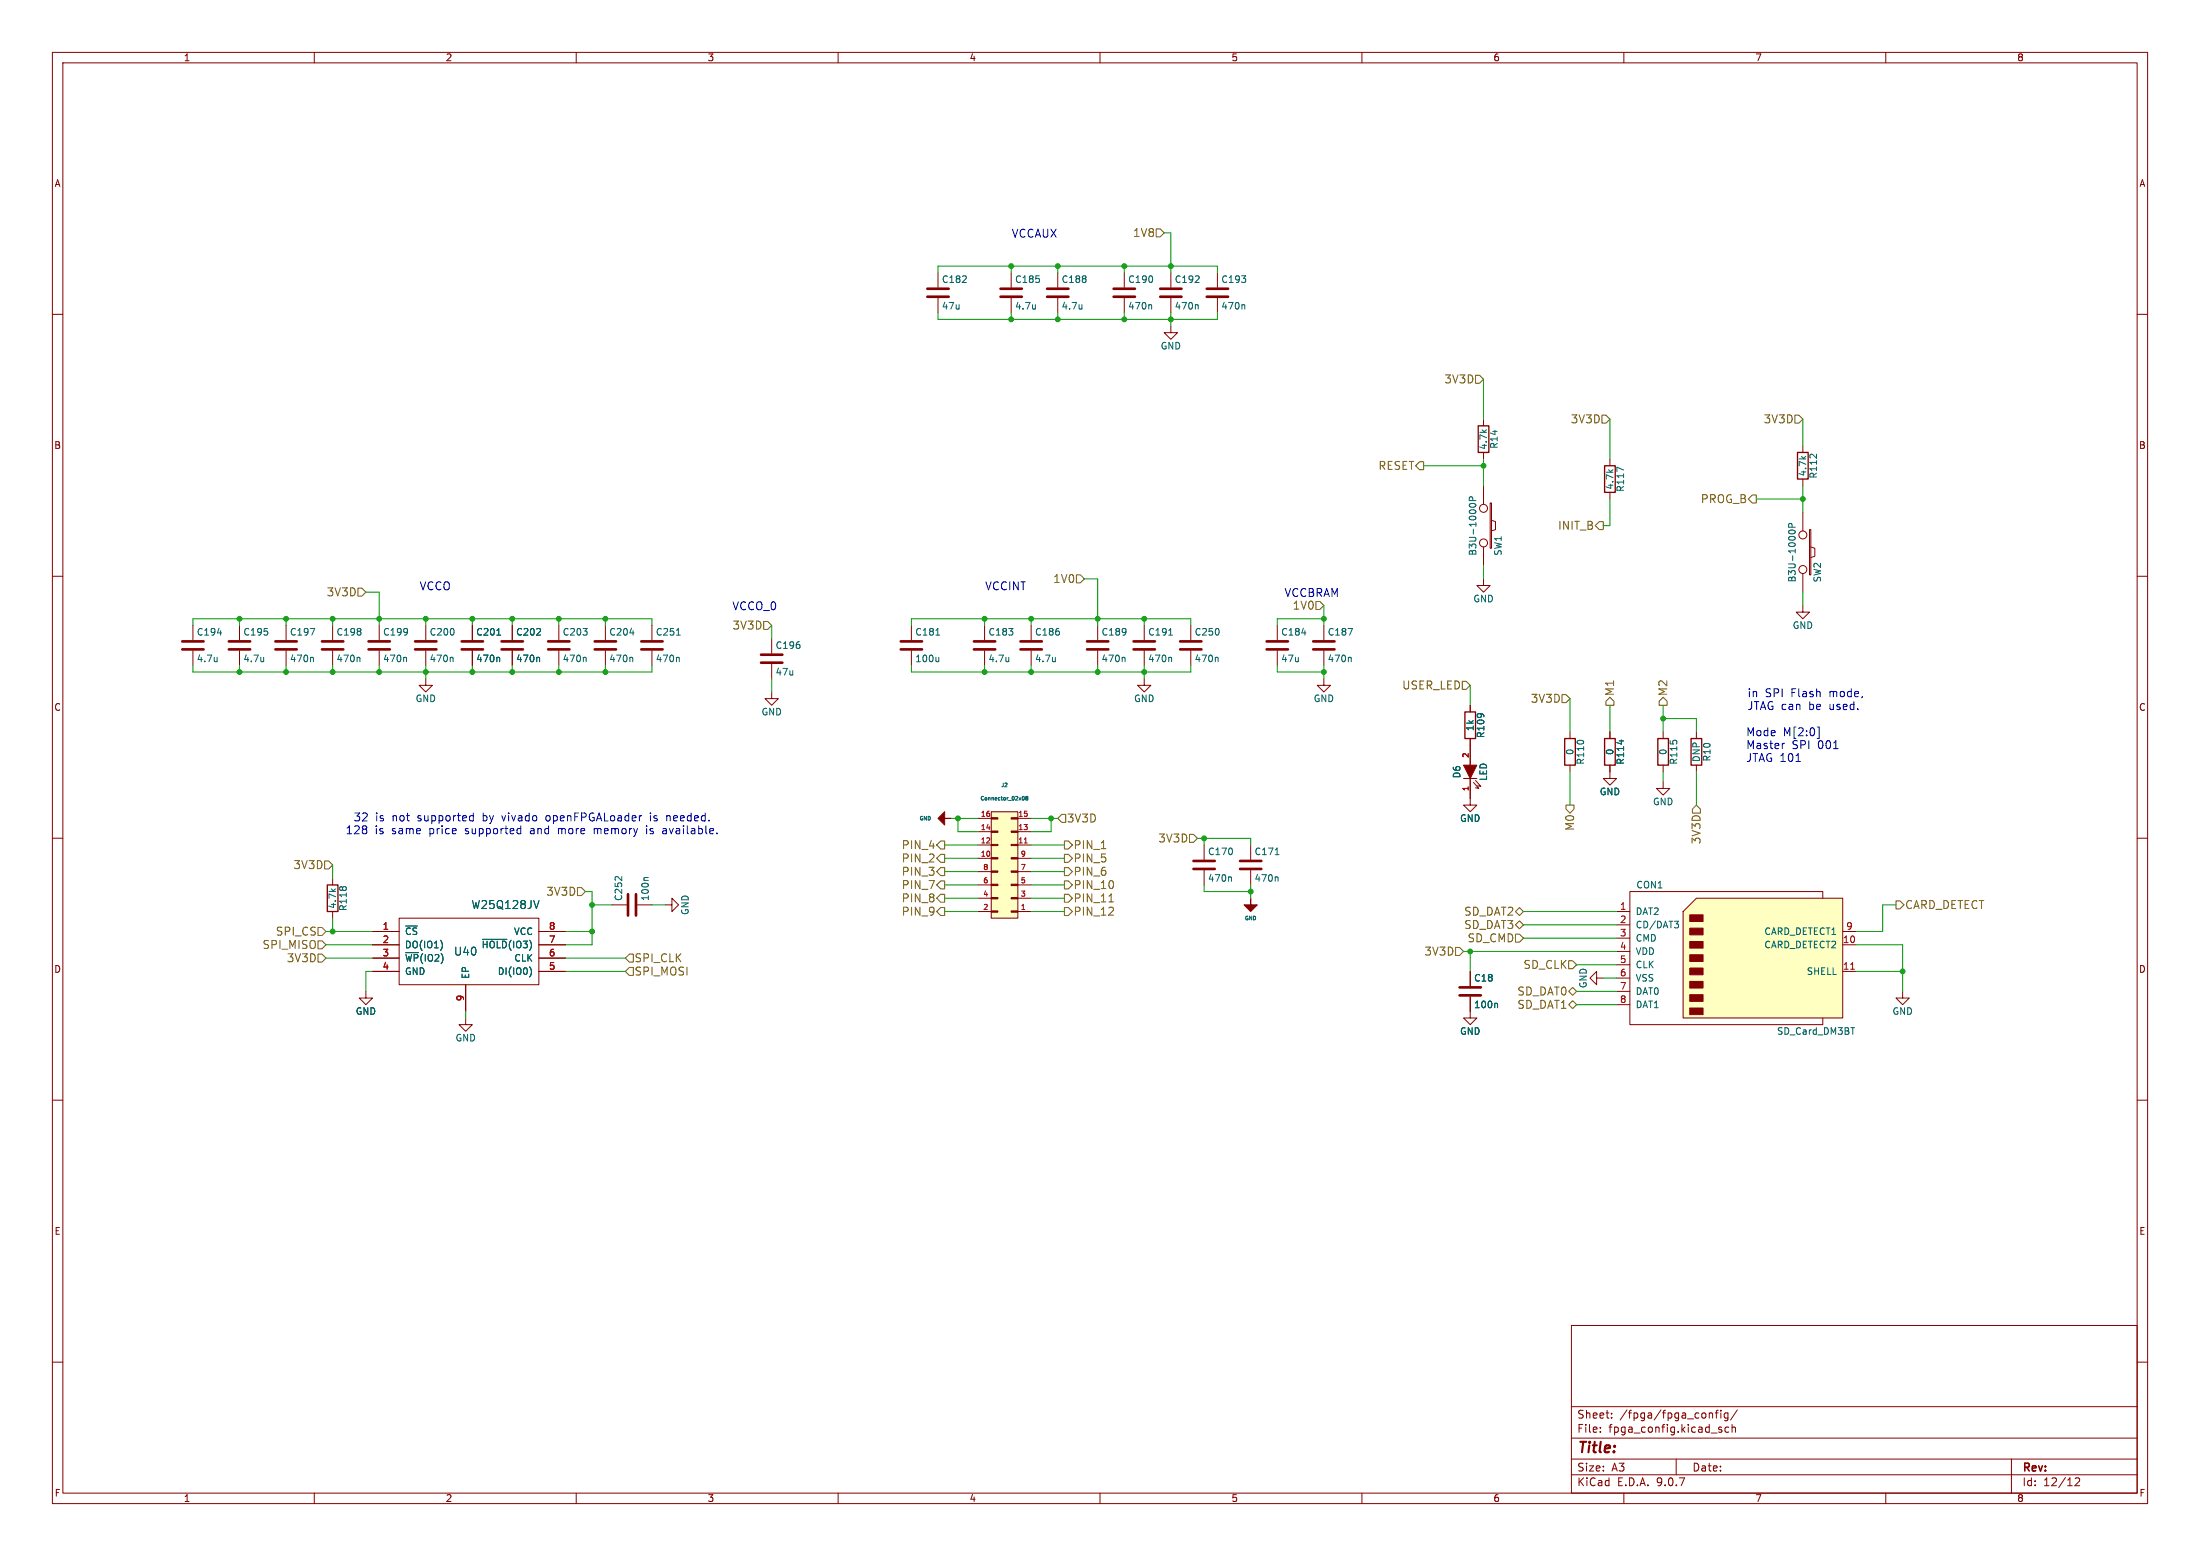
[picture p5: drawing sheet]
<svg xmlns="http://www.w3.org/2000/svg" width="420mm" height="297mm" viewBox="0 0 420 297" stroke-linecap="round" stroke-linejoin="round" font-family="sans-serif">
<g fill="none" stroke="#840000" stroke-width=".19">
<path d="M10 10h400v277h-400zM12 12h396v273h-396zM60 10v2M110 10v2M160 10v2M210 10v2M260 10v2M310 10v2M360 10v2M201.9 52.1v2.8M201.9 56.9v2.8M214.6 52.1v2.8"/>
<path d="M214.6 56.9v2.8M223.5 52.1v2.8M223.5 56.9v2.8M232.4 52.1v2.8M232.4 56.9v2.8M10 60h2M223.5 62.2v1.3h1.3l-1.3 1.3-1.3-1.3h1.3M408 60h2M10 110h2M72.4 119.4v2.8M81.3 119.4v2.8M90.2 119.4v2.8"/>
<path d="M97.8 119.4v2.8M106.7 119.4v2.8M243.8 119.4v2.8M252.7 119.4v2.8M408 110h2M72.4 124.2v2.8M81.3 129.5v1.3h1.2l-1.2 1.3-1.3-1.3h1.3M81.3 124.2v2.8M90.2 124.2v2.8M97.8 124.2v2.8M106.7 124.2v2.8M243.8 124.2v2.8"/>
<path d="M252.7 129.5v1.3h1.3l-1.3 1.3-1.2-1.3h1.2M252.7 124.2v2.8M299.7 139.7v1.3M10 160h2M279.4 148.6h2.5M280.7 148.6v5.1h1.2l-1.2 1.2-1.3-1.2h1.3M280.7 142.2v3.9M281.3 149.4l1 1.1-.6-.1M281.7 149l1 1.1-.6-.1M299.7 146.1v1.2M408 160h2M238.8 161.3v2.8"/>
<path d="M238.8 166.1v2.8M10 210h2M408 210h2M300 253h108v32h-108zM10 260h2M300 278.5h108M300 274.5h108M300 268.5h108M305.5 273.2v.2M305.5 272.5v.1M307.7 270.5v.2M307.7 269.8v.1"/>
<path d="M320 278.5v3M326.5 269.7l.4 .1v.1v.8M327.4 269.7h.6M328 269.2l-.3 .2v1.3M328.3 272.9l.4 .1v.2l-.2 .2h-.3M328.3 272.4l.4 .1M328.5 269.2v.1M328.5 269.7v1M329.9 269.7v1.2l-.3 .3-.4-.1M329.9 269.8l-.5-.1-.2 .3 .1 .6h.6M330 272.5l-.4-.1-.3 .3 .1 .6h.6M330.7 272.5l.2-.1 .3 .1 .1 .9"/>
<path d="M330.7 271.9v1.5M331.7 269.1l-1.3 1.9M384 278.5v6.5M408 260h2M60 285v2M110 285v2M160 285v2M210 285v2M260 285v2M300 281.5h108M310 285v2M360 285v2"/>
<path d="M396.2 282.2l.5-.1 .2 .1 .1 .3-.9 1.1h.9"/>
</g>
<g fill="none" stroke="#840000" stroke-width=".51">
<path d="M199.9 55.1h4.1M199.9 56.6h4.1M212.6 55.1h4.1M212.6 56.6h4.1M221.5 55.1h4.1M221.5 56.6h4.1M230.4 55.1h4M230.4 56.6h4M70.4 122.4h4M70.4 124h4M79.2 122.4h4.1M79.2 124h4.1"/>
<path d="M88.1 122.4h4.1M88.1 124h4.1M95.8 122.4h4M95.8 124h4M104.6 122.4h4.1M104.6 124h4.1M241.8 122.4h4.1M241.8 124h4.1M250.7 122.4h4.1M250.7 124h4.1M236.7 164.3h4.1M236.7 165.9h4.1"/>
</g>
<g fill="none" stroke="#006464" stroke-width=".19">
<path d="M206.5 58.2v.8M206.5 58.9h.1M219.7 58.2l.2 .1v.7M228.6 58.2l.1 .1v.7M237.4 58.2l.2 .1v.7M257.3 120h.9l-.6 1.2M77.4 125.5l.2 .1v.7M86.3 125.5l.2 .1v.7M94.8 121.2h.8M95.2 125.5l.2 .1v.7M102.8 125.5l.2 .1v.7M111.7 125.5l.2 .1v.7"/>
<path d="M248.5 120.8h.8M257.8 125.5l.2 .1v.7M243.4 163.1h.8M243.8 167.4l.2 .2v.6"/>
</g>
<g fill="#840000" stroke="#840000" stroke-width=".19">
<path d="M238.8 171.5v1.2h1.2l-1.2 1.3-1.3-1.3h1.3z"/>
<path d="M279.4 146.1h2.5l-1.2 2.5z"/>
<path d="M180.3 154.9v1.3h1.3h-1.3v1.3l-1.2-1.3z"/>
</g>
<path d="M298.7 141h2v5.1h-2z" fill="none" stroke="#840000" stroke-width=".25"/>
<path d="M189.2 154.9h5.1v20.4h-5.1z" fill="#ffffc2"/>
<g fill="none" stroke="#840000" stroke-width=".19">
<path d="M283.2 92.7v3.6M284.5 96h.2v8.6h-.2zM284.7 99.3l.8 .3v1.5l-.8 .2M188 119.4v2.8M283.2 104.4v3.6M188 124.2v2.8M186.7 158.8h3M186.7 156.2h3M189.2 154.9h5.1v20.4h-5.1zM193.9 158.8h2.9M193.9 156.2h2.9M307.3 147.3v1.3h1.3l-1.3 1.3-1.2-1.3h1.2"/>
<path d="M317.5 149.2v1.3h1.3l-1.3 1.3-1.3-1.3h1.3M63.5 167.6v1.3M63.5 174v1.3M71.1 177.8h5.1M76.2 175.3h26.7v12.7h-26.7zM102.9 177.8h5M116.8 172.7h2.8M121.7 172.7h2.8M186.7 174h3M186.7 171.5h3M186.7 168.9h3M186.7 166.4h3"/>
<path d="M186.7 163.8h3M186.7 161.3h3M193.9 174h2.9M193.9 171.5h2.9M193.9 168.9h2.9M193.9 166.4h2.9M193.9 163.8h2.9M193.9 161.3h2.9M69.8 189.2v1.3h1.3l-1.3 1.3-1.2-1.3h1.2M71.1 180.3h5.1M71.1 182.9h5.1M71.1 185.4h5.1"/>
<path d="M88.9 194.3v1.3h1.3l-1.3 1.3-1.3-1.3h1.3M88.9 188v5M102.9 180.3h5M102.9 182.9h5M102.9 185.4h5M363.2 189.2v1.3h1.3l-1.3 1.3-1.3-1.3h1.3"/>
<circle cx="283.2" cy="97" r=".76"/>
<circle cx="283.2" cy="103.6" r=".76"/>
</g>
<g fill="#840000" stroke="#840000" stroke-width=".19">
<path d="M193 173.9h1.3v.2h-1.3z"/>
<path d="M193 171.3h1.3v.3h-1.3z"/>
<path d="M193 168.8h1.3v.2h-1.3z"/>
<path d="M193 166.2h1.3v.3h-1.3z"/>
<path d="M193 163.7h1.3v.3h-1.3z"/>
<path d="M193 161.2h1.3v.2h-1.3z"/>
<path d="M193 158.6h1.3v.3h-1.3z"/>
<path d="M193 156.1h1.3v.2h-1.3z"/>
<path d="M189.2 173.9h1.3v.2h-1.3z"/>
<path d="M189.2 171.3h1.3v.3h-1.3z"/>
<path d="M189.2 168.8h1.3v.2h-1.3z"/>
<path d="M189.2 166.2h1.3v.3h-1.3z"/>
<path d="M189.2 163.7h1.3v.3h-1.3z"/>
<path d="M189.2 161.2h1.3v.2h-1.3z"/>
<path d="M189.2 158.6h1.3v.3h-1.3z"/>
<path d="M189.2 156.1h1.3v.2h-1.3z"/>
</g>
<path d="M195.5 160.9h.6" fill="none" stroke="#a90000" stroke-width=".19"/>
<g fill="none" stroke="#006464" stroke-width=".19">
<path d="M280.5 96.5a.68 .68 0 0 1 .6-.4 .68 .68 0 0 1 .7 .4M281.2 95.6l-.1-.7-.2-.1-.3 .1-.1 .7h1.3M192.6 125.5v.8M192.6 126.2h-.1M195.9 152.1l.1 .2M195.9 152.7h.1M195.9 152v.1M195.9 152l.3 .1-.1 .2M196 152.3l-.1 .4M196 152.3h.1M196.1 152.3l.1 .4h-.3M92.1 179.3h4.7"/>
<path d="M102.9 171.9l-.5 1.5M123.8 167.5h-.7l-.2 .2M84.4 180v.9M101.1 184.6a1.49 1.49 0 0 1 0 1.8"/>
</g>
<path d="M185.9 122.4h4.1M185.9 124h4.1M119.9 170.7v4.1M121.4 170.7v4.1" fill="none" stroke="#840000" stroke-width=".51"/>
<path d="M62.5 168.9h2v5.1h-2z" fill="none" stroke="#840000" stroke-width=".25"/>
<path d="M321.3 174l2.5-2.5h28v22.8h-30.5z" fill="#ffffc2"/>
<g fill="none" stroke="#840000" stroke-width=".19">
<path d="M179.1 52.1v2.8M179.1 56.9v2.8M193 52.1v2.8M193 56.9v2.8M283.2 80v1.3M283.2 86.4v1.2M307.3 87.6v1.3M307.3 94v1.3M344.2 85.1v1.3M344.2 91.4v1.3M344.2 97.8v3.5M36.8 119.4v2.8"/>
<path d="M45.7 119.4v2.8M54.6 119.4v2.8M63.5 119.4v2.8M90.2 119.4v2.8M97.8 119.4v2.8M115.6 119.4v2.8M124.5 119.4v2.8M174 119.4v2.8M196.8 119.4v2.8M209.5 119.4v2.8M218.4 119.4v2.8M227.3 119.4v2.8"/>
<path d="M283.2 110.5v1.3h1.3l-1.3 1.2-1.3-1.2h1.3M344.2 115.6v1.2h1.2l-1.2 1.3-1.3-1.3h1.3M344.2 109.5v3.5M345.4 101.1h.3v8.6h-.3zM345.7 104.4l.8 .2v1.6l-.8 .2M36.8 124.2v2.8M45.7 124.2v2.8M54.6 124.2v2.8M63.5 124.2v2.8M90.2 124.2v2.8M97.8 124.2v2.8M115.6 124.2v2.8"/>
<path d="M124.5 124.2v2.8M147.3 132.1v1.3h1.3l-1.3 1.2-1.3-1.2h1.3M147.3 121.9v2.8M147.3 126.7v2.8M174 124.2v2.8M196.8 124.2v2.8M209.5 124.2v2.8M218.4 129.5v1.3h1.3l-1.3 1.3-1.2-1.3h1.2M218.4 124.2v2.8M227.3 124.2v2.8M280.7 134.6v1.3M307.3 139.7v1.3"/>
<path d="M317.5 139.7v1.3M323.8 139.7v1.3M280.7 141v5.1M280.7 148.6v3.8M307.3 146.1v1.2M317.5 146.1v1.2M323.8 146.1v1.2M71.1 177.8h5.1M102.9 177.8h5M127 172.7h1.3v-1.2l1.2 1.2-1.2 1.3v-1.3M229.9 161.3v2.8M229.9 166.1v2.8"/>
<path d="M308.6 174h2.5M308.6 176.5h2.5M308.6 179.1h2.5M321.3 174l2.5-2.5h28v22.8h-30.5zM348 171.5v-1.3h-36.9v25.4h36.9v-1.3M351.8 177.8h2.5M71.1 180.3h5.1M71.1 185.4h5.1M71.1 182.9h5.1M88.9 188v5M102.9 180.3h5M102.9 185.4h5"/>
<path d="M102.9 182.9h5M280.7 190.2v4.1h1.2l-1.2 1.3-1.3-1.3h1.3M280.7 185.4v2.8M304.8 186.7v-1.3l-1.3 1.3 1.3 1.3v-1.3h1.3M308.6 181.6h2.5M308.6 184.2h2.5M308.6 186.7h2.5M308.6 189.2h2.5M308.6 191.8h2.5M351.8 180.3h2.5M351.8 185.4h2.5"/>
<circle cx="344.2" cy="102.1" r=".76"/>
<circle cx="344.2" cy="108.7" r=".76"/>
</g>
<g fill="#840000" stroke="#840000" stroke-width=".19">
<path d="M322.6 174.6h2.5v1.3h-2.5z"/>
<path d="M322.6 177.2h2.5v1.2h-2.5z"/>
<path d="M322.6 179.7h2.5v1.3h-2.5z"/>
<path d="M322.6 182.2h2.5v1.3h-2.5z"/>
<path d="M322.6 184.8h2.5v1.3h-2.5z"/>
<path d="M322.6 187.3h2.5v1.3h-2.5z"/>
<path d="M322.6 189.9h2.5v1.2h-2.5z"/>
<path d="M322.6 192.4h2.5v1.3h-2.5z"/>
</g>
<g fill="none" stroke="#006464" stroke-width=".19">
<path d="M197.7 58.2v.8M197.7 58.9h-.1M310 89.7l-1.3-.5v.8M59.2 120h.9l-.6 1.2M341.4 101.6a.68 .68 0 0 1 .7-.4 .68 .68 0 0 1 .6 .4M342.1 100.6v-.6l-.2-.1-.3 .1-.2 .6h1.3M41.4 125.5v.8M41.4 126.2h.1M41.5 120.8h.8M50.3 125.5v.8M50.3 126.2h.1M59.6 125.5l.2 .1v.7"/>
<path d="M68.5 125.5l.2 .1v.7M94.8 121.2h.8M95.2 125.5l.2 .1v.7M102.8 125.5l.2 .1v.7M120.2 120.8h.8M120.6 125.5l.2 .1v.7M129.1 121.2h.8M129.5 125.5l.2 .1v.7M178.7 121.2h.7M179.2 125.5v.8M179.2 126.2l-.2 .1M201.5 125.5v.8"/>
<path d="M201.5 126.2h-.1M214.6 125.5l.2 .1v.7M223.1 121.2h.7M223.5 125.5l.2 .1v.7M232.4 125.5l.2 .1v.7M309.5 141.2v.8M92.1 179.3h4.7M102.9 171.9l-.5 1.5M234.9 167.4l.2 .2v.6M319.6 175.8h.8l-.4 .5M320.2 176.3l.2 .3v.3l-.2 .2M84.4 180v.9"/>
<path d="M101.1 184.6a1.49 1.49 0 0 1 0 1.8M285.7 191.5l.2 .2v.6M353.3 196.2h.8"/>
</g>
<path d="M353.3 185h.7" fill="none" stroke="#a90000" stroke-width=".19"/>
<g fill="none" stroke="#840000" stroke-width=".51">
<path d="M177 55.1h4.1M177 56.6h4.1M191 55.1h4.1M191 56.6h4.1M34.8 122.4h4.1M34.8 124h4.1M43.7 122.4h4.1M43.7 124h4.1M52.6 122.4h4M52.6 124h4M61.5 122.4h4M61.5 124h4"/>
<path d="M113.5 122.4h4.1M113.5 124h4.1M122.4 122.4h4.1M122.4 124h4.1M145.3 125h4.1M145.3 126.5h4.1M172 122.4h4M172 124h4M194.8 122.4h4.1M194.8 124h4.1M207.5 122.4h4.1M207.5 124h4.1"/>
<path d="M216.4 122.4h4.1M216.4 124h4.1M225.3 122.4h4.1M225.3 124h4.1M227.8 164.3h4.1M227.8 165.9h4.1M278.6 188.5h4.1M278.6 190h4.1"/>
</g>
<path d="M282.2 81.3h2v5.1h-2zM306.3 88.9h2.1v5.1h-2.1zM343.2 86.4h2v5h-2zM279.7 135.9h2v5.1h-2zM306.3 141h2.1v5.1h-2.1zM316.5 141h2v5.1h-2zM322.8 141h2.1v5.1h-2.1z" fill="none" stroke="#840000" stroke-width=".25"/>
<g fill="none" stroke="#725600" stroke-width=".19">
<path d="M220.7 43.7h.8l.7 .8-.7 .7h-.8zM281.7 71.6h.7l.8 .8-.8 .8h-.7zM305.8 79.2h.8l.7 .8-.7 .8h-.8zM342.6 79.2h.8l.8 .8-.8 .8h-.8zM270.3 88.9l.7-.8h.8v1.6h-.8zM305.3 99.6h.8v1.5h-.8l-.8-.8zM333.8 95.3l.7-.8h.8v1.5h-.8zM68.3 112.3h.8l.7 .7-.7 .8h-.8zM145.8 118.6h.8l.7 .8-.7 .7h-.8zM205.5 109.7h.7l.8 .8-.8 .8h-.7zM251.2 114.8h.8l.7 .8-.7 .7h-.8zM279.1 130h.8l.8 .8-.8 .8h-.8z"/>
<path d="M298.2 132.6h.8l.7 .8-.7 .7h-.8zM307.3 133.1l.8 .8v.7h-1.5v-.7zM317.5 133.1l.8 .8v.7h-1.6v-.7zM202.7 155.4h.8v1.6h-.8l-.8-.8zM227.1 159.3h.7l.8 .7-.8 .8h-.7zM299 153.7h1.5v.7l-.8 .8-.7-.8zM323.8 153.7l.8 .7v.8h-1.5v-.8zM60.7 179.6h.8l.7 .7-.7 .8h-.8zM60.7 177h.8l.7 .8-.7 .8h-.8zM62 164.3h.7l.8 .8-.8 .8h-.7zM110.2 169.4h.8l.8 .8-.8 .7h-.8zM178.8 161.3l.8-.8h.7v1.6h-.7z"/>
<path d="M179.6 173.2h.7v1.6h-.7l-.8-.8zM179.6 165.6h.7v1.5h-.7l-.8-.7zM179.6 163.1h.7v1.5h-.7l-.8-.8zM179.6 168.1h.7v1.6h-.7l-.8-.8zM179.6 170.7h.7v1.5h-.7l-.8-.7zM203.2 160.5h.8l.7 .8-.7 .8h-.8zM203.2 163.1h.8l.7 .7-.7 .8h-.8zM203.2 168.1h.8l.7 .8-.7 .8h-.8zM203.2 165.6h.8l.7 .8-.7 .7h-.8zM203.2 170.7h.8l.7 .8-.7 .7h-.8zM203.2 173.2h.8l.7 .8-.7 .8h-.8zM210.2 162h.9"/>
<path d="M211.6 174.7h1M211.7 172.1h.9M212.5 173.3v.5M289.3 178.3h.8l.7 .8-.7 .7h-.8zM289.3 176.5l.8-.7 .7 .7-.7 .8zM290.1 173.2l.7 .8-.7 .8-.8-.8zM361.9 172h.8l.8 .7-.8 .8h-.8zM60.7 182.1h.8l.7 .8-.7 .7h-.8zM120.1 184.7h.8v1.5h-.8l-.7-.8zM120.1 182.1h.8v1.5h-.8l-.7-.7zM277.9 180.8h.7l.8 .8-.8 .8h-.7zM299.5 189.2l.7-.7 .8 .7-.8 .8z"/>
<path d="M299.5 183.4h.7l.8 .8-.8 .7h-.7zM299.5 191.8l.7-.8 .8 .8-.8 .7z"/>
</g>
<g fill="none" stroke="#009600" stroke-width=".19">
<path d="M179.1 52.1v-1.3h53.3v1.3M179.1 59.7v1.3h53.3v-1.3M193 50.8v1.3M193 59.7v1.3M201.9 50.8v1.3M201.9 59.7v1.3M214.6 50.8v1.3M214.6 59.7v1.3M222.2 44.5h1.3v7.6M223.5 59.7v2.5M283.2 72.4v7.6M271.8 88.9h11.4"/>
<path d="M283.2 87.6v5.1M307.3 80v7.6M307.3 95.3v5h-1.2M335.3 95.3h8.9M344.2 80v5.1M344.2 92.7v5.1M36.8 119.4v-1.3h87.7v1.3M45.7 118.1v1.3M54.6 118.1v1.3M63.5 118.1v1.3M69.8 113h2.6v6.4M81.3 118.1v1.3"/>
<path d="M90.2 118.1v1.3M97.8 118.1v1.3M106.7 118.1v1.3M115.6 118.1v1.3M147.3 119.4v2.5M174 119.4v-1.3h53.3v1.3M188 118.1v1.3M196.8 118.1v1.3M207 110.5h2.5v8.9M218.4 118.1v1.3M252.7 118.1h-8.9v1.3M252.7 115.6v3.8"/>
<path d="M283.2 108v2.5M344.2 113v2.6M36.8 127v1.3h87.7v-1.3M45.7 127v1.3M54.6 127v1.3M63.5 127v1.3M72.4 127v1.3M81.3 127v2.5M90.2 127v1.3M97.8 127v1.3M106.7 127v1.3M115.6 127v1.3"/>
<path d="M147.3 129.5v2.6M174 127v1.3h53.3v-1.3M188 127v1.3M196.8 127v1.3M209.5 127v1.3M218.4 127v2.5M243.8 127v1.3h8.9M252.7 127v2.5M280.7 130.8v3.8M299.7 133.4v6.3M307.3 134.6v5.1M317.5 134.6v5.1"/>
<path d="M317.5 137.2h6.3v2.5M181.6 156.2h5.1M182.9 156.2v2.6h3.8M196.8 156.2h5.1M200.7 156.2v2.6h-3.9M299.7 147.3v6.4M317.5 147.3v1.9M323.8 147.3v6.4M62.2 177.8h8.9M63.5 165.1v2.5M63.5 175.3v2.5M107.9 177.8h5.1"/>
<path d="M111.8 170.2h1.2v10.1h-5.1M113 172.7h3.8M124.5 172.7h2.5M180.3 163.8h6.4M180.3 166.4h6.4M180.3 161.3h6.4M180.3 171.5h6.4M180.3 168.9h6.4M180.3 174h6.4M196.8 163.8h6.4M196.8 166.4h6.4M196.8 161.3h6.4"/>
<path d="M196.8 171.5h6.4M196.8 168.9h6.4M196.8 174h6.4M228.6 160h10.2v1.3M229.9 160v1.3M229.9 168.9v1.3h8.9M238.8 168.9v2.6M290.8 174h17.8M290.8 179.1h17.8M290.8 176.5h17.8M361.9 172.7h-2.5v5.1h-5.1M62.2 180.3h8.9"/>
<path d="M62.2 182.9h8.9M71.1 185.4h-1.3v3.8M88.9 193v1.3M107.9 185.4h11.5M107.9 182.9h11.5M279.4 181.6h29.2M280.7 181.6v3.8M301 189.2h7.6M301 191.8h7.6M301 184.2h7.6M306.1 186.7h2.5M354.3 180.3h8.9v8.9"/>
<path d="M354.3 185.4h8.9"/>
</g>
<g fill="none" stroke="#0000c2" stroke-width=".19">
<path d="M346.9 138.8h.4v2.2M89.8 156.6h.6M89.8 155.8h.6M90.4 155.2v1.5M99 158.1l.4 .1M99.4 157.6v1.6M99.4 159.1l-.4 .1M113.4 158.1v1.1M113.5 158.2l-.1 .1M123.4 157.6v.2M123.4 158.1v1.1M124.2 155.2v.1"/>
<path d="M124.2 155.7v1M127 158.1l-.4 .1M127.1 158.6h-.4a.3 .3 0 0 0-.2 .3 .3 .3 0 0 0 .2 .3h.4M127.3 155.7v1M127.5 155.7l-.2 .1M340.7 141.9l-.3 .1M342.9 145.4h.8"/>
</g>
<g fill="#009600" stroke="#009600" stroke-width=".19">
<circle cx="45.7" cy="128.3" r=".46"/>
<circle cx="54.6" cy="118.1" r=".46"/>
<circle cx="45.7" cy="118.1" r=".46"/>
<circle cx="54.6" cy="128.3" r=".46"/>
<circle cx="72.4" cy="118.1" r=".46"/>
<circle cx="63.5" cy="118.1" r=".46"/>
<circle cx="106.7" cy="118.1" r=".46"/>
<circle cx="106.7" cy="128.3" r=".46"/>
<circle cx="115.6" cy="118.1" r=".46"/>
<circle cx="115.6" cy="128.3" r=".46"/>
<circle cx="113" cy="172.7" r=".46"/>
<circle cx="113" cy="177.8" r=".46"/>
<circle cx="188" cy="118.1" r=".46"/>
<circle cx="200.7" cy="156.2" r=".46"/>
<circle cx="182.9" cy="156.2" r=".46"/>
<circle cx="188" cy="128.3" r=".46"/>
<circle cx="63.5" cy="128.3" r=".46"/>
<circle cx="63.5" cy="177.8" r=".46"/>
<circle cx="90.2" cy="118.1" r=".46"/>
<circle cx="97.8" cy="118.1" r=".46"/>
<circle cx="81.3" cy="118.1" r=".46"/>
<circle cx="81.3" cy="128.3" r=".46"/>
<circle cx="90.2" cy="128.3" r=".46"/>
<circle cx="72.4" cy="128.3" r=".46"/>
<circle cx="97.8" cy="128.3" r=".46"/>
<circle cx="193" cy="50.8" r=".46"/>
<circle cx="201.9" cy="50.8" r=".46"/>
<circle cx="223.5" cy="50.8" r=".46"/>
<circle cx="214.6" cy="50.8" r=".46"/>
<circle cx="201.9" cy="61" r=".46"/>
<circle cx="193" cy="61" r=".46"/>
<circle cx="229.9" cy="160" r=".46"/>
<circle cx="238.8" cy="170.2" r=".46"/>
<circle cx="252.7" cy="118.1" r=".46"/>
<circle cx="280.7" cy="181.6" r=".46"/>
<circle cx="218.4" cy="128.3" r=".46"/>
<circle cx="218.4" cy="118.1" r=".46"/>
<circle cx="252.7" cy="128.3" r=".46"/>
<circle cx="209.5" cy="118.1" r=".46"/>
<circle cx="214.6" cy="61" r=".46"/>
<circle cx="223.5" cy="61" r=".46"/>
<circle cx="196.8" cy="118.1" r=".46"/>
<circle cx="196.8" cy="128.3" r=".46"/>
<circle cx="209.5" cy="128.3" r=".46"/>
<circle cx="317.5" cy="137.2" r=".46"/>
<circle cx="283.2" cy="88.9" r=".46"/>
<circle cx="344.2" cy="95.3" r=".46"/>
<circle cx="363.2" cy="185.4" r=".46"/>
</g>
<text font-size="2.8" fill="#840000" x="301" y="277.9">Title:</text>
<g font-size="2.1" fill="#0000c2">
<text x="193" y="45.5">VCCAUX</text>
<text x="80" y="112.8">VCCO</text>
<text x="188" y="112.8">VCCINT</text>
<text x="139.7" y="116.6">VCCO_0</text>
<text x="245.1" y="114.1">VCCBRAM</text>
<text x="333.5" y="133.2">in</text>
<text x="333.5" y="135.6">JTAG can</text>
<text x="336.9" y="133.2">SPI</text>
<text x="341.9" y="133.2">Flash</text>
<text x="345.3" y="135.6">be</text>
<text x="349.3" y="133.2">mode,</text>
<text x="349.3" y="135.6">used.</text>
<text x="333.2" y="140.6">Mode</text>
<text x="333.2" y="143.1">Master</text>
<text x="340.4" y="140.6">M[2:0]</text>
<text x="342" y="143.1">SPI</text>
<text x="347.1" y="143.1">001</text>
<text x="333.2" y="145.5">JTAG 101</text>
<text x="65.9" y="159.4">128</text>
<text x="67.4" y="157">32</text>
<text x="71.6" y="159.4">is</text>
<text x="71.6" y="157">is</text>
<text x="74.8" y="159.4">same</text>
<text x="74.9" y="157">not</text>
<text x="79.8" y="157">supported</text>
<text x="82.1" y="159.4">price</text>
<text x="89.1" y="159.4">supported</text>
<text x="92.4" y="157">by</text>
<text x="96.3" y="157">vivado</text>
<text x="101.6" y="159.4">and</text>
<text x="104.8" y="157">openFPGALoader</text>
<text x="107.1" y="159.4">more</text>
<text x="114.1" y="159.4">memory</text>
<text x="124.2" y="159.4">is</text>
<text x="124.8" y="157">is</text>
<text x="127.5" y="159.4">available.</text>
<text x="128.1" y="157">needed.</text>
</g>
<g font-size="2.1" fill="#725600">
<text x="216.2" y="45.4">1V8</text>
<text x="275.7" y="73.4">3V3D</text>
<text x="299.8" y="81">3V3D</text>
<text x="336.6" y="81">3V3D</text>
<text x="263.1" y="89.9">RESET</text>
<text x="297.4" y="101.3">INIT_B</text>
<text x="324.6" y="96.2">PROG_B</text>
<text x="201" y="111.5">1V0</text>
<text x="62.3" y="114">3V3D</text>
<text x="246.7" y="116.6">1V0</text>
<text x="139.8" y="120.4">3V3D</text>
<text x="267.6" y="131.8">USER_LED</text>
<text x="292.2" y="134.3">3V3D</text>
<text x="308.3" y="133" transform="rotate(-90 308.3 133)">M1</text>
<text x="318.5" y="133" transform="rotate(-90 318.5 133)">M2</text>
<text x="203.6" y="157.2">3V3D</text>
<text x="221.1" y="161">3V3D</text>
<text x="300.7" y="158.7" transform="rotate(-90 300.7 158.7)">M0</text>
<text x="324.8" y="161.2" transform="rotate(-90 324.8 161.2)">3V3D</text>
<text x="56" y="166.1">3V3D</text>
<text x="172.1" y="167.4">PIN_3</text>
<text x="172.1" y="164.8">PIN_2</text>
<text x="172.1" y="162.3">PIN_4</text>
<text x="204.8" y="162.3">PIN_1</text>
<text x="204.8" y="164.8">PIN_5</text>
<text x="204.8" y="167.4">PIN_6</text>
<text x="104.2" y="171.2">3V3D</text>
<text x="172.1" y="169.9">PIN_7</text>
<text x="172.1" y="172.4">PIN_8</text>
<text x="204.8" y="169.9">PIN_10</text>
<text x="204.8" y="172.4">PIN_11</text>
<text x="363.6" y="173.7">CARD_DETECT</text>
<text x="52.6" y="178.8">SPI_CS</text>
<text x="172.1" y="175">PIN_9</text>
<text x="204.8" y="175">PIN_12</text>
<text x="279.5" y="175">SD_DAT2</text>
<text x="279.5" y="177.5">SD_DAT3</text>
<text x="50.1" y="181.3">SPI_MISO</text>
<text x="54.7" y="183.9">3V3D</text>
<text x="121" y="183.9">SPI_CLK</text>
<text x="271.9" y="182.6">3V3D</text>
<text x="280.1" y="180.1">SD_CMD</text>
<text x="290.8" y="185.1">SD_CLK</text>
<text x="121" y="186.4">SPI_MOSI</text>
<text x="289.6" y="190.2">SD_DAT0</text>
<text x="289.6" y="192.8">SD_DAT1</text>
</g>
<g font-size="2.1" fill="#006464">
<text x="89.9" y="173.7">W25Q128JV</text>
<text x="86.6" y="182.6">U40</text>
</g>
<g font-size="2.1" fill="#840000">
<text x="301" y="273.7">File:</text>
<text x="301" y="271">Sheet:</text>
<text x="307.1" y="273.7">fpga_config.kicad_sch</text>
<text x="309.2" y="271">/fpga/fpga_config/</text>
<text x="301" y="281.1">Size:</text>
<text x="307.6" y="281.1">A3</text>
<text x="323" y="281.1">Date:</text>
<text x="386" y="281.3">Rev:</text>
<text x="301" y="283.9">KiCad</text>
<text x="308.7" y="283.9">E.D.A.</text>
<text x="316.3" y="283.9">9.0.7</text>
<text x="386" y="283.9">Id:</text>
<text x="390.1" y="283.9">12/12</text>
</g>
<g font-size="1.8" fill="#840000">
<text x="35" y="11.9">1</text>
<text x="85" y="11.9">2</text>
<text x="135" y="11.9">3</text>
<text x="185" y="11.9">4</text>
<text x="235" y="11.9">5</text>
<text x="285" y="11.9">6</text>
<text x="335" y="11.9">7</text>
<text x="385" y="11.9">8</text>
<text x="10.3" y="35.9">A</text>
<text x="408.3" y="35.9">A</text>
<text x="10.3" y="85.9">B</text>
<text x="408.2" y="85.9">B</text>
<text x="10.3" y="135.9">C</text>
<text x="408.2" y="135.9">C</text>
<text x="10.3" y="185.9">D</text>
<text x="408.2" y="185.9">D</text>
<text x="10.3" y="235.9">E</text>
<text x="408.3" y="235.9">E</text>
<text x="10.3" y="285.9">F</text>
<text x="35" y="286.9">1</text>
<text x="85" y="286.9">2</text>
<text x="135" y="286.9">3</text>
<text x="185" y="286.9">4</text>
<text x="235" y="286.9">5</text>
<text x="285" y="286.9">6</text>
<text x="335" y="286.9">7</text>
<text x="385" y="286.9">8</text>
<text x="408.3" y="285.9">F</text>
</g>
<g font-size="1.8" fill="#006464">
<text x="179.7" y="54.2">C182</text>
<text x="179.7" y="59.3">47u</text>
<text x="193.7" y="54.2">C185</text>
<text x="193.7" y="59.3">4.7u</text>
<text x="202.6" y="54.2">C188</text>
<text x="202.6" y="59.3">4.7u</text>
<text x="215.3" y="54.2">C190</text>
<text x="215.3" y="59.3">470n</text>
<text x="224.2" y="54.2">C192</text>
<text x="224.2" y="59.3">470n</text>
<text x="233.1" y="54.2">C193</text>
<text x="233.1" y="59.3">470n</text>
<text x="221.5" y="66.9">GND</text>
<text x="284.1" y="85.9" transform="rotate(-90 284.1 85.9)">4.7k</text>
<text x="286.1" y="85.8" transform="rotate(-90 286.1 85.8)">R14</text>
<text x="308.2" y="93.6" transform="rotate(-90 308.2 93.6)">4.7k</text>
<text x="310.2" y="94" transform="rotate(-90 310.2 94)">R117</text>
<text x="345" y="91" transform="rotate(-90 345 91)">4.7k</text>
<text x="347.1" y="91.5" transform="rotate(-90 347.1 91.5)">R112</text>
<text x="282" y="106.2" transform="rotate(-90 282 106.2)">B3U-1000P</text>
<text x="286.9" y="106.2" transform="rotate(-90 286.9 106.2)">SW1</text>
<text x="343" y="111.3" transform="rotate(-90 343 111.3)">B3U-1000P</text>
<text x="347.8" y="111.3" transform="rotate(-90 347.8 111.3)">SW2</text>
<text x="281.2" y="115.2">GND</text>
<text x="37.5" y="121.5">C194</text>
<text x="46.4" y="121.5">C195</text>
<text x="55.3" y="121.5">C197</text>
<text x="64.1" y="121.5">C198</text>
<text x="73" y="121.5">C199</text>
<text x="81.9" y="121.5">C200</text>
<text x="90.8" y="121.5">C201</text>
<text x="98.4" y="121.5">C202</text>
<text x="107.3" y="121.5">C203</text>
<text x="116.2" y="121.5">C204</text>
<text x="125.1" y="121.5">C251</text>
<text x="148" y="124.1">C196</text>
<text x="174.6" y="121.5">C181</text>
<text x="188.6" y="121.5">C183</text>
<text x="197.5" y="121.5">C186</text>
<text x="210.2" y="121.5">C189</text>
<text x="219.1" y="121.5">C191</text>
<text x="228" y="121.5">C250</text>
<text x="244.5" y="121.5">C184</text>
<text x="253.4" y="121.5">C187</text>
<text x="342.1" y="120.2">GND</text>
<text x="37.5" y="126.6">4.7u</text>
<text x="46.4" y="126.6">4.7u</text>
<text x="55.3" y="126.6">470n</text>
<text x="64.1" y="126.6">470n</text>
<text x="73" y="126.6">470n</text>
<text x="81.9" y="126.6">470n</text>
<text x="90.8" y="126.6">470n</text>
<text x="98.4" y="126.6">470n</text>
<text x="107.3" y="126.6">470n</text>
<text x="116.2" y="126.6">470n</text>
<text x="125.1" y="126.6">470n</text>
<text x="148" y="129.1">47u</text>
<text x="174.6" y="126.6">100u</text>
<text x="188.6" y="126.6">4.7u</text>
<text x="197.5" y="126.6">4.7u</text>
<text x="210.2" y="126.6">470n</text>
<text x="219.1" y="126.6">470n</text>
<text x="228" y="126.6">470n</text>
<text x="244.5" y="126.6">47u</text>
<text x="253.4" y="126.6">470n</text>
<text x="79.2" y="134.2">GND</text>
<text x="145.3" y="136.8">GND</text>
<text x="216.4" y="134.2">GND</text>
<text x="250.7" y="134.2">GND</text>
<text x="281.5" y="139.7" transform="rotate(-90 281.5 139.7)">1k</text>
<text x="283.6" y="141" transform="rotate(-90 283.6 141)">R109</text>
<text x="279" y="148.7" transform="rotate(-90 279 148.7)">D6</text>
<text x="284.1" y="149.1" transform="rotate(-90 284.1 149.1)">LED</text>
<text x="300.6" y="144.2" transform="rotate(-90 300.6 144.2)">0</text>
<text x="302.6" y="146.1" transform="rotate(-90 302.6 146.1)">R110</text>
<text x="308.2" y="144.2" transform="rotate(-90 308.2 144.2)">0</text>
<text x="310.2" y="146.1" transform="rotate(-90 310.2 146.1)">R114</text>
<text x="318.4" y="144.2" transform="rotate(-90 318.4 144.2)">0</text>
<text x="320.4" y="146.1" transform="rotate(-90 320.4 146.1)">R115</text>
<text x="324.7" y="145.5" transform="rotate(-90 324.7 145.5)">DNP</text>
<text x="326.7" y="145.5" transform="rotate(-90 326.7 145.5)">R10</text>
<text x="305.3" y="152">GND</text>
<text x="315.5" y="153.9">GND</text>
<text x="278.6" y="157.1">GND</text>
<text x="230.5" y="163.4">C170</text>
<text x="239.4" y="163.4">C171</text>
<text x="64.4" y="173.6" transform="rotate(-90 64.4 173.6)">4.7k</text>
<text x="119" y="172.1" transform="rotate(-90 119 172.1)">C252</text>
<text x="124.1" y="172.1" transform="rotate(-90 124.1 172.1)">100n</text>
<text x="230.5" y="168.5">470n</text>
<text x="239.4" y="168.5">470n</text>
<text x="312.3" y="169.8">CON1</text>
<text x="66.4" y="174" transform="rotate(-90 66.4 174)">R118</text>
<text x="77.2" y="178.7">~{CS}</text>
<text x="98" y="178.7">VCC</text>
<text x="131.7" y="174.8" transform="rotate(-90 131.7 174.8)">GND</text>
<text x="312.2" y="174.9">DAT2</text>
<text x="312.2" y="177.4">CD/DAT3</text>
<text x="312.2" y="179.9">CMD</text>
<text x="336.7" y="178.7">CARD_DETECT1</text>
<text x="77.2" y="181.2">DO(IO1)</text>
<text x="77.2" y="183.7">~{WP}(IO2)</text>
<text x="91.9" y="181.2">~{HOLD}(IO3)</text>
<text x="98.1" y="183.7">CLK</text>
<text x="312.2" y="182.5">VDD</text>
<text x="312.2" y="185">CLK</text>
<text x="336.7" y="181.2">CARD_DETECT2</text>
<text x="77.2" y="186.3">GND</text>
<text x="89.8" y="186.9" transform="rotate(-90 89.8 186.9)">EP</text>
<text x="94.9" y="186.3">DI(IO0)</text>
<text x="281.3" y="187.6">C18</text>
<text x="303.1" y="188.7" transform="rotate(-90 303.1 188.7)">GND</text>
<text x="312.2" y="187.6">VSS</text>
<text x="312.2" y="190.1">DAT0</text>
<text x="344.8" y="186.3">SHELL</text>
<text x="67.8" y="193.9">GND</text>
<text x="278.6" y="197.7">GND</text>
<text x="281.3" y="192.6">100n</text>
<text x="312.2" y="192.6">DAT1</text>
<text x="339.1" y="197.7">SD_Card_DM3BT</text>
<text x="361.2" y="193.9">GND</text>
<text x="86.9" y="199">GND</text>
</g>
<g font-size="1.8" fill="#a90000">
<text x="309.2" y="173.7">1</text>
<text x="73" y="177.5">1</text>
<text x="104.7" y="177.5">8</text>
<text x="309.2" y="176.3">2</text>
<text x="309.2" y="178.8">3</text>
<text x="352.4" y="177.5">9</text>
<text x="73" y="180.1">2</text>
<text x="73" y="182.6">3</text>
<text x="73" y="185.2">4</text>
<text x="104.7" y="180.1">7</text>
<text x="104.7" y="182.6">6</text>
<text x="104.7" y="185.2">5</text>
<text x="309.2" y="181.4">4</text>
<text x="309.2" y="183.9">5</text>
<text x="351.7" y="180.1">10</text>
<text x="351.7" y="185.2">11</text>
<text x="88.6" y="191.2" transform="rotate(-90 88.6 191.2)">9</text>
<text x="309.2" y="186.4">6</text>
<text x="309.2" y="189">7</text>
<text x="309.2" y="191.5">8</text>
</g>
<g font-size="1.4" fill="#a90000">
<text x="280.4" y="144.8" transform="rotate(-90 280.4 144.8)">2</text>
<text x="187.1" y="156">16</text>
<text x="194.3" y="156">15</text>
<text x="280.4" y="151.1" transform="rotate(-90 280.4 151.1)">1</text>
<text x="187.1" y="161">12</text>
<text x="187.1" y="158.5">14</text>
<text x="194.3" y="161">11</text>
<text x="194.3" y="158.5">13</text>
<text x="187.1" y="163.6">10</text>
<text x="187.6" y="166.1">8</text>
<text x="194.8" y="166.1">7</text>
<text x="194.8" y="163.6">9</text>
<text x="187.6" y="173.7">2</text>
<text x="187.6" y="171.2">4</text>
<text x="187.6" y="168.7">6</text>
<text x="194.8" y="173.7">1</text>
<text x="194.8" y="171.2">3</text>
<text x="194.8" y="168.7">5</text>
</g>
<g font-size="1" fill="#006464">
<text x="187" y="153">Connector_02x08</text>
<text x="191" y="150.4">J2</text>
<text x="175.4" y="156.8">GND</text>
<text x="237.5" y="175.8">GND</text>
</g>
</svg>
